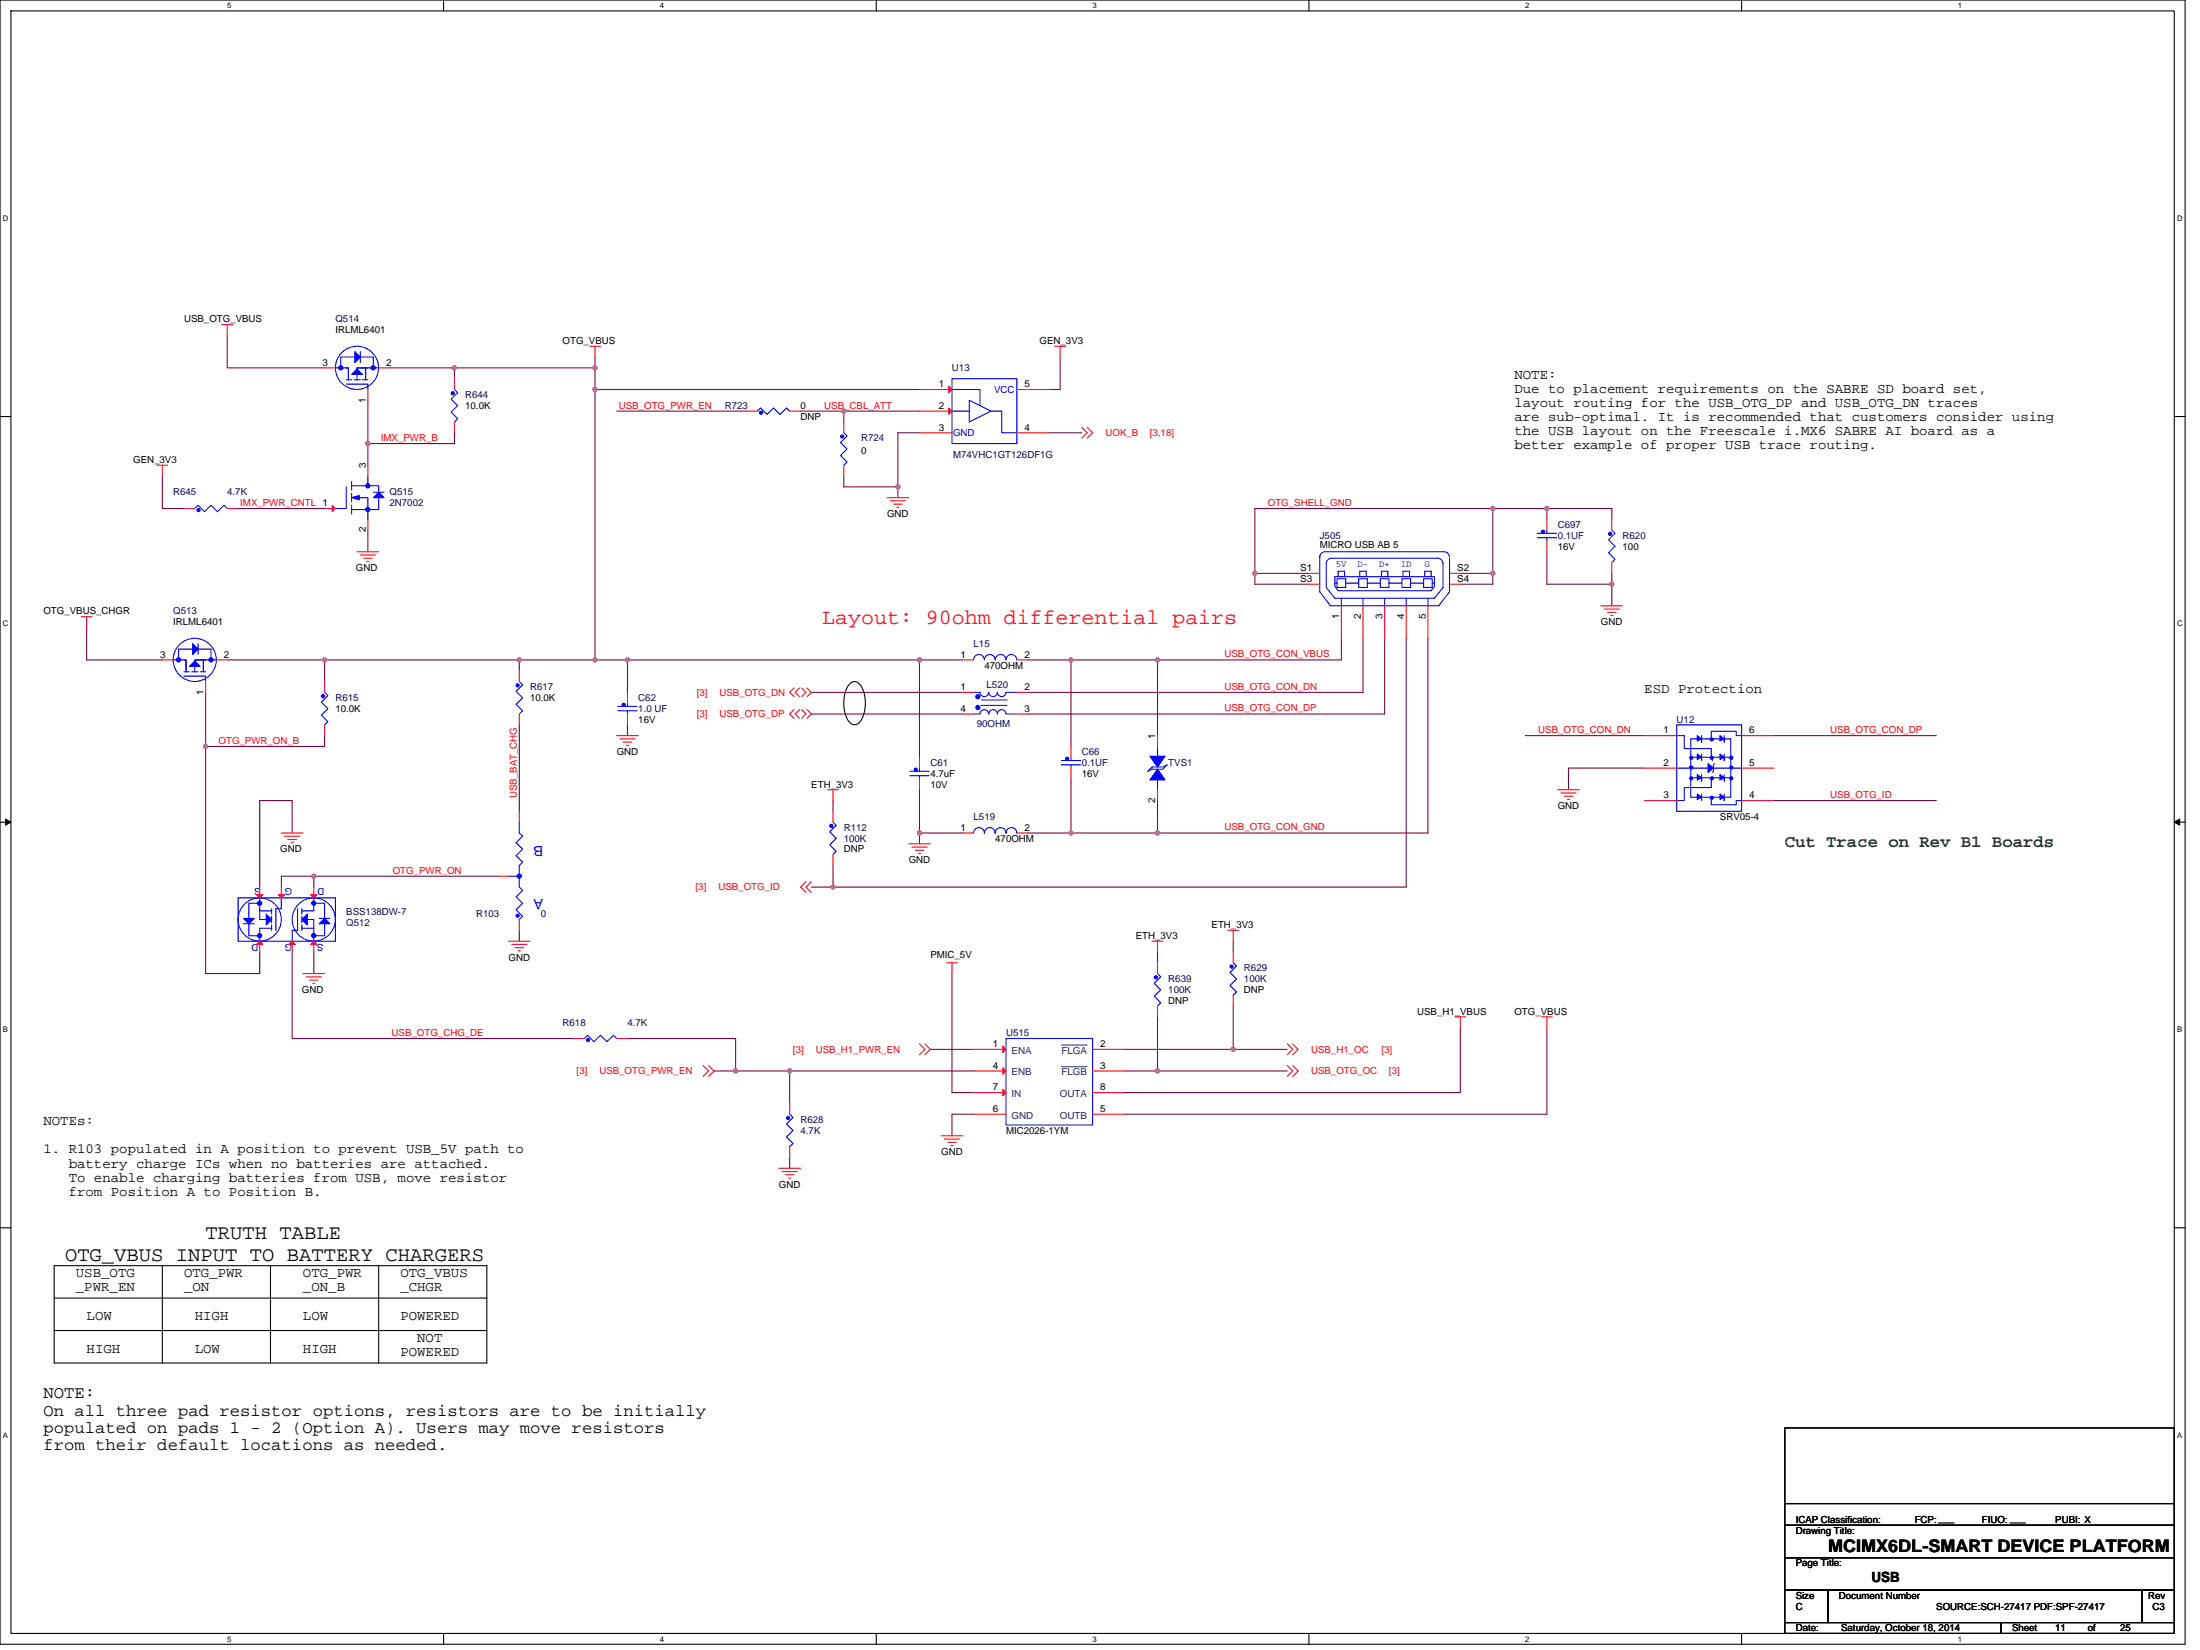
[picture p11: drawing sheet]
<svg xmlns="http://www.w3.org/2000/svg" width="610mm" height="457mm" viewBox="0 0 610 457" stroke-linecap="round" stroke-linejoin="round" font-family="sans-serif">
<path d="M0 0h605.5v455.6h-605.5zM3 3h599.5v449.6h-599.5z" fill="none" stroke="#000" stroke-width=".3"/>
<g fill="#fff">
<path d="M63 .3h1.2v2.4h-1.2z"/>
<path d="M63 452.9h1.2v2.4h-1.2z"/>
</g>
<path d="M122.9 0v3M122.9 452.6v3" fill="none" stroke="#000" stroke-width=".3"/>
<g fill="#fff">
<path d="M182.9 .3h1.1v2.4h-1.1z"/>
<path d="M182.9 452.9h1.1v2.4h-1.1z"/>
</g>
<path d="M242.8 0v3M242.8 452.6v3" fill="none" stroke="#000" stroke-width=".3"/>
<g fill="#fff">
<path d="M302.7 .3h1.2v2.4h-1.2z"/>
<path d="M302.7 452.9h1.2v2.4h-1.2z"/>
</g>
<path d="M362.7 0v3M362.7 452.6v3" fill="none" stroke="#000" stroke-width=".3"/>
<g fill="#fff">
<path d="M422.6 .3h1.2v2.4h-1.2z"/>
<path d="M422.6 452.9h1.2v2.4h-1.2z"/>
</g>
<path d="M482.6 0v3M482.6 452.6v3" fill="none" stroke="#000" stroke-width=".3"/>
<g fill="#fff">
<path d="M542.5 .3h1.2v2.4h-1.2z"/>
<path d="M542.5 452.9h1.2v2.4h-1.2z"/>
<path d="M.8 59.2h1.5v2.4h-1.5z"/>
<path d="M603.2 59.2h1.6v2.4h-1.6z"/>
<path d="M.8 171.6h1.5v2.4h-1.5z"/>
<path d="M603.2 171.6h1.6v2.4h-1.6z"/>
</g>
<path d="M0 115.4h3M602.5 115.4h3" fill="none" stroke="#000" stroke-width=".3"/>
<g fill="#fff">
<path d="M.8 284h1.4v2.4h-1.4z"/>
<path d="M603.2 284h1.4v2.4h-1.4z"/>
</g>
<path d="M0 227.8h3M602.5 227.8h3" fill="none" stroke="#000" stroke-width=".3"/>
<path d="M1.5 226.9l1.5 .9-1.5 .9zM602.5 227.8l1.5-.9v1.8z" fill="#000" stroke="#000" stroke-width=".28"/>
<g fill="#fff">
<path d="M.7 396.4h1.5v2.4h-1.5z"/>
<path d="M603.2 396.4h1.4v2.4h-1.4z"/>
</g>
<g fill="none" stroke="#000" stroke-width=".3">
<path d="M235.3 189.7a1.92 1.92 0 0 1 1.9-.8 1.92 1.92 0 0 1 1.5 1.4 10 10 0 0 1-.4 9.7 1.92 1.92 0 0 1-1.9 .8 1.92 1.92 0 0 1-1.5-1.4 10.1 10.1 0 0 1 .4-9.7zM0 340.2h3M15 350.7h119.9v27h-119.9zM15 359.7h119.9M45 350.7v27M75 350.7v27M104.9 350.7v27M602.5 340.2h3M15 368.7h119.9M494.6 395.7h107.9v26.9h-107.9zM494.6 416.6h107.9M494.6 422.6h107.9v9h-107.9z"/>
<path d="M494.6 431.6h107.9v9h-107.9zM494.6 449.6h59.9v3h-59.9zM494.6 440.6h12v9h-12zM506.6 440.6h86.9v9h-86.9zM554.5 449.6h48v3h-48zM593.5 440.6h9v9h-9z"/>
</g>
<g fill="none" stroke="#800040" stroke-width=".3">
<path d="M63 92.9v9h26.9M164.9 98.9v3M293.8 98.9v9h-3M101.9 110.9v12M107.9 101.9h18v3M125.9 101.9h39M125.9 119.9v3h-24M164.9 107.9h89.9M164.9 101.9v6M164.9 107.9v75M170.9 113.9h35.9M221.8 113.9h12"/>
<path d="M233.8 113.9v3M233.8 113.9h21M254.8 119.9h-6v15M290.8 119.9h8.9M45 131.9v9h6M101.9 122.9v6M233.8 131.9v3h15M248.8 134.9v3M66 140.9h23.9M101.9 146.9v6M347.7 158.9h15M347.7 158.9v3h15"/>
<path d="M404.6 158.9h9v3h-9M413.6 140.9h15v3M413.6 140.9v18M413.6 140.9h-65.9v18M428.6 140.9h18v3M428.6 152.9v9h18M446.6 158.9v3M24 173.9v9h21M371.7 176.9v6h-51M377.7 176.9v15h-92.9M383.7 176.9v20.9h-98.9M389.7 176.9v68.9h-158.9"/>
<path d="M395.7 176.9v53.9h-75M446.6 161.9v6M57 191.9v14.9M63 182.9h26.9v5.9M89.9 182.9h54M143.9 182.9h21M143.9 182.9v3M164.9 182.9h9M173.9 182.9h80.9M173.9 182.9v9M224.8 197.8h42M224.8 191.9h42"/>
<path d="M254.8 182.9v26.9M254.8 182.9h12M284.8 182.9h12v23.9M296.8 182.9h23.9v20.9M57 206.8v63h15v-6M89.9 203.8v3h-32.9M143.9 200.9v23.9M173.9 200.9v2.9M254.8 218.8v12h12M296.8 215.8v15M422.6 203.8h33M455.6 212.8h-21v6"/>
<path d="M491.6 203.8h44.9M81 230.8v-9h-9v24M230.8 221.8v3M230.8 239.8v6M254.8 230.8v3M284.8 230.8h12M296.8 230.8h23.9M320.7 221.8v9M491.6 221.8h44.9M87 242.8v3M87 242.8h-9v3M87 242.8h50.9"/>
<path d="M143.9 257.8v3M224.8 245.8h6M81 263.8v24h77.9M87 263.8v6M263.8 269.8v32.9h6M320.7 263.8v3M341.7 260.8v3M341.7 278.8v12M173.9 287.8h29.9v9h-6M203.8 296.8h15v9M218.8 296.8h51M257.8 290.8h12"/>
<path d="M311.7 296.8h9M311.7 290.8h30M320.7 296.8h36M320.7 281.8v15M341.7 290.8h15M404.6 284.8v17.9h-92.9M428.6 284.8v23.9h-116.9M269.8 308.7h-6v6M218.8 320.7v3"/>
</g>
<g fill="#f0f" stroke="#f0f" stroke-width=".3">
<circle cx="446.6" cy="161.9" r=".59"/>
<circle cx="413.6" cy="158.9" r=".59"/>
<circle cx="413.6" cy="140.9" r=".59"/>
<circle cx="347.7" cy="158.9" r=".59"/>
<circle cx="254.8" cy="230.8" r=".59"/>
<circle cx="254.8" cy="182.8" r=".59"/>
<circle cx="173.9" cy="182.8" r=".59"/>
<circle cx="428.6" cy="140.9" r=".59"/>
<circle cx="218.8" cy="296.7" r=".59"/>
<circle cx="230.8" cy="245.8" r=".59"/>
<circle cx="320.7" cy="182.8" r=".59"/>
<circle cx="296.7" cy="182.8" r=".59"/>
<circle cx="320.7" cy="230.8" r=".59"/>
<circle cx="296.7" cy="230.8" r=".59"/>
<circle cx="320.7" cy="296.7" r=".59"/>
<circle cx="341.7" cy="290.7" r=".59"/>
<circle cx="164.9" cy="182.8" r=".59"/>
<circle cx="143.9" cy="182.8" r=".59"/>
<circle cx="164.9" cy="101.9" r=".59"/>
<circle cx="125.9" cy="101.9" r=".59"/>
<circle cx="203.8" cy="296.7" r=".59"/>
<circle cx="89.9" cy="182.8" r=".59"/>
<circle cx="101.9" cy="122.9" r=".59"/>
<circle cx="164.9" cy="107.9" r=".59"/>
<circle cx="233.8" cy="113.9" r=".59"/>
<circle cx="248.8" cy="134.9" r=".59"/>
<circle cx="86.9" cy="242.8" r=".59"/>
<circle cx="57" cy="206.8" r=".59"/>
</g>
<g fill="none" stroke="#f00" stroke-width=".3">
<path d="M61.5 89.9h3M63 89.9v3M163.4 95.9h3M164.9 95.9v3M292.2 95.9h3.1M293.8 95.9v3M89.9 101.9h3M101.9 107.9v3M104.9 101.9h3M125.9 104.9v3M125.9 116.9v3M206.8 113.9h3"/>
<path d="M218.8 113.9h3M233.8 116.9v3M254.8 107.9h9M254.8 113.9h9M254.8 119.9h9M281.8 119.9h9M281.8 107.9h9M299.7 118.4l1.5 1.5-1.5 1.5M301.2 118.4l1.5 1.5-1.5 1.5M43.5 128.9h3M45 128.9v3M101.9 128.9v3"/>
<path d="M233.8 128.9v3M245.8 137.9h6M246.7 138.8h4.2M247.6 139.7h2.4M51 140.9h3M63 140.9h3M89.9 140.9h3M98.9 152.9h6M99.8 153.8h4.2M100.7 154.7h2.4M101.6 155.6h.6M101.9 143.9v3"/>
<path d="M248.5 140.6h.6M362.7 158.9h3M401.7 158.9h2.9M428.6 143.9v3M428.6 149.9v3M446.6 143.9v3M446.6 155.9v3M22.5 170.9h3M24 170.9v3M362.7 161.9h3M371.7 167.9v9M377.7 167.9v9"/>
<path d="M383.7 167.9v9M389.7 167.9v9M395.7 167.9v9M401.7 161.9h2.9M443.6 167.9h6M444.5 168.8h4.2M445.4 169.7h2.4M446.3 170.6h.6M45 182.9h3M57 188.8v3.1M60 182.9h3M89.9 188.8v3.1"/>
<path d="M143.9 185.9v2.9M143.9 197.8v3.1M173.9 191.9v2.9M173.9 197.8v3.1M220 196.6l-1.2 1.2 1.2 1.3M220 190.6l-1.2 1.3 1.2 1.1M221.5 196.6l-1.2 1.2 1.2 1.3M221.5 190.6l-1.2 1.3 1.2 1.1M222.1 196.6l1.2 1.2-1.2 1.3M222.1 190.6l1.2 1.3-1.2 1.1M223.6 196.6l1.2 1.2-1.2 1.3M223.6 190.6l1.2 1.3-1.2 1.1"/>
<path d="M266.8 191.9h3M266.8 197.8h3M266.8 182.9h3M281.8 191.9h3M281.8 197.8h3M281.8 182.9h3M89.9 200.9v2.9M170.9 203.8h6M171.8 204.7h4.2M172.7 205.6h2.4M173.6 206.5h.6M229.3 218.8h3"/>
<path d="M230.8 218.8v3M254.8 209.8v3M254.8 215.8v3M296.8 206.8v3M296.8 212.8v3M320.7 203.8v3M320.7 218.8v3M431.6 218.8h6M432.5 219.7h4.2M455.6 212.8h9M455.6 203.8h9M482.6 212.8h9"/>
<path d="M482.6 203.8h9M78 230.8h5.9M78.8 231.7h4.3M79.8 232.6h2.3M80.6 233.5h.7M143.9 224.8v3M230.8 224.8v3M230.8 236.8v3M251.8 233.8h6M252.7 234.7h4.2M253.6 235.6h2.4M254.5 236.5h.6"/>
<path d="M266.8 230.8h3M281.8 230.8h3M433.4 220.6h2.4M434.3 221.5h.6M455.6 221.8h9M482.6 221.8h9M72 245.8v3M78 245.8v3M87 245.8v3M137.9 242.8h3M143.9 254.8v3M223.3 244.3l-1.5 1.5 1.5 1.5"/>
<path d="M224.8 244.3l-1.5 1.5 1.5 1.5M340.2 257.8h3M341.7 257.8v3M72 260.8v3M81 260.8v3M83.9 269.8h6M84.9 270.7h4.1M85.7 271.6h2.4M86.7 272.5h.5M87 260.8v3M140.9 260.8h6M141.8 261.7h4.2"/>
<path d="M142.7 262.6h2.4M143.6 263.5h.6M262.3 266.8h3M263.8 266.8v3M319.2 260.8h3M320.7 260.8v3M320.7 266.8v3M320.7 278.8v3M341.7 263.8v3M341.7 275.8v3M158.9 287.8h3M170.9 287.8h3"/>
<path d="M194.8 295.3l1.5 1.5-1.5 1.5M196.3 295.3l1.5 1.5-1.5 1.5M254.8 289.3l1.5 1.5-1.5 1.4M256.3 289.3l1.5 1.5-1.5 1.4M269.8 290.8h9M269.8 296.8h9M302.7 290.8h9M302.7 296.8h9M356.7 295.3l1.5 1.5-1.5 1.5M356.7 289.3l1.5 1.5-1.5 1.4M358.2 295.3l1.5 1.5-1.5 1.5M358.2 289.3l1.5 1.5-1.5 1.4"/>
<path d="M403.2 281.8h2.9M404.6 281.8v3M427.1 281.8h3M428.6 281.8v3M218.8 305.8v2.9M218.8 317.7v3M260.8 314.7h6M261.7 315.6h4.2M262.6 316.5h2.4M263.5 317.4h.6M269.8 308.7h9M269.8 302.7h9"/>
<path d="M302.7 308.7h9M302.7 302.7h9M215.8 323.7h6M216.7 324.6h4.2M217.6 325.5h2.4M218.5 326.4h.6"/>
</g>
<g fill="none" stroke="#00f" stroke-width=".3">
<path d="M98.3 98.9h-3.9v3M99.8 97.4v3M99.8 98.9h3.6v3M92.9 101.9h3.6v3.3M95.9 105.2h1.5M95.9 106.4h6v1.5M95.9 101.9h.6v3M98 105.2h1.8M100.4 105.2h1.5M101.3 101.9v3.3M101.3 102.2v2.7M101.9 101.9h-3v1.2"/>
<path d="M104.9 101.9h-6v3.3M125.9 107.9l.9 .9-1.8 1.8 1.8 1.8-1.8 1.8 1.8 1.8-.9 .9M209.8 113.9l.9-.9 1.8 1.8 1.8-1.8 1.8 1.8 1.8-1.8 .9 .9M233.8 119.9l.9 .9-1.8 1.8 1.8 1.8-1.8 1.8 1.8 1.8-.9 .9M263.8 104.9h18v18h-18zM263.8 107.9h7.8v4.5M263.8 113.9h4.8M268.6 110.9l6 3-6 3zM274.6 113.9h3v6h4.2M95.9 134.9v6h-3M97.4 134.6h7.5v1.8M97.4 140v2.4"/>
<path d="M97.4 136.7v2.4M97.4 133.4v2.4M98.9 137.9h3v6M101.9 131.9v2.7M103.4 136.4h3M104.9 137.9v3.3h-7.5M54 140.9l.9-.9 1.8 1.8 1.8-1.8 1.8 1.8 1.8-1.8 .9 .9M365.7 154.1v9.9l3 3.9h30l3-3.9v-9.3M367.5 156.2v6.6l2.4 3h27.6l2.4-3v-6.6M370.8 158.3h1.8v1.5h-1.8zM376.8 158.3h1.8v1.5h-1.8zM382.8 158.3h1.8v1.5h-1.8z"/>
<path d="M388.8 158.3h1.8v1.5h-1.8zM394.8 158.3h1.8v1.5h-1.8zM398.3 154.7a1.49 1.49 0 0 1 1.5 1.5M398.4 154.7h-29.4a1.47 1.47 0 0 0-1.5 1.5M400.1 152.9a1.49 1.49 0 0 1 1.5 1.5M400.2 152.9h-33a1.47 1.47 0 0 0-1.5 1.5M425.9 149h5.4M425.9 147.8h5.4M428.6 149v.9M428.6 146.9v.9M446.6 146.9l.9 .9-1.8 1.8 1.8 1.8-1.8 1.8 1.8 1.8-.9 .9M53.4 179.9h-3.9v3"/>
<path d="M54.9 178.4v3M54.9 179.9h3.6v3M370.5 160.4h2.4v2.4h-2.4zM370.5 161.6h-.6v-1.8h27.6v2.7l-.9 1.2h-25.8l-.9-1.2v-.9M371.7 165.8v2.1M372.9 161.6h3.6M376.5 160.4h2.4v2.4h-2.4zM377.7 165.8v2.1M378.9 161.6h3.6M382.5 160.4h2.4v2.4h-2.4zM383.7 165.8v2.1M384.9 161.6h3.6"/>
<path d="M388.5 160.4h2.4v2.4h-2.4zM389.7 165.8v2.1M390.9 161.6h3.6M394.5 160.4h2.4v2.4h-2.4zM395.7 165.8v2.1M396.9 161.6h.6M48 182.9h3.6v3.3M51 182.9h.6v3M51 187.3h6v1.5M51 186.2h1.5M53.1 186.2h1.8M55.5 186.2h1.5"/>
<path d="M56.4 183.2v2.7M56.4 182.9v3.3M57 182.9h-3v1.2M60 182.9h-6v3.3M89.9 191.9l.9 .8-1.8 1.8 1.8 1.8-1.8 1.8 1.8 1.8-.9 1M143.9 188.8l.9 1-1.8 1.8 1.8 1.8-1.8 1.8 1.8 1.8-.9 .8M171.2 197h5.4M171.2 195.7h5.4M173.9 197v.8M173.9 194.8v.9M269.8 191.9h1.8M269.8 182.8a1.49 1.49 0 0 1 1.5-1.4 1.49 1.49 0 0 1 1.5 1.4"/>
<path d="M271 192.7h.1M271.6 191.8a1.21 1.21 0 0 0 1.2 1.2 1.21 1.21 0 0 0 1.2-1.2 1.19 1.19 0 0 0 1.2 1.2 1.19 1.19 0 0 0 1.2-1.2M271.9 194h7.2M271.9 195.5h7.2M272.8 182.8a1.49 1.49 0 0 1 1.5-1.4 1.49 1.49 0 0 1 1.5 1.4 1.51 1.51 0 0 1 1.4-1.4h.1a1.49 1.49 0 0 1 1.4 1.4 1.5 1.5 0 0 1 1.5-1.4 1.5 1.5 0 0 1 1.5 1.4M276.4 197.8a1.2 1.2 0 0 0-1.2-1.2 1.2 1.2 0 0 0-1.2 1.2 1.2 1.2 0 0 0-1.2-1.2 1.2 1.2 0 0 0-1.2 1.2h-1.8M276.4 191.8a1.19 1.19 0 0 0 1.2 1.2 1.19 1.19 0 0 0 1.1-1.2M276.4 197.8a1.2 1.2 0 0 1 1.2-1.2 1.2 1.2 0 0 1 1.2 1.2h3M278.8 191.9h3M252.1 214.9h5.4M252.1 213.7h5.4M254.8 214.9v.9"/>
<path d="M254.8 212.8v.9M294 211.9h5.4M294 210.7h5.4M296.8 211.9v.9M296.8 209.8v.9M318 213.7l1.2-1.2h3l1.2-.6-1.2 1.2h-3zM320.7 206.8v3M320.7 215.8v3M464.6 203.8h2.1v3.6h7.5v2.4M464.6 200.9h18v23.9h-18zM464.6 212.8h8.7M468.5 209.8h1.8"/>
<path d="M468.5 215.5h1.8M470.3 204.7h-1.8v16.2h1.8M471.5 208.9v1.8v-.6M471.5 214.6v1.8v-.6M471.5 203.8v1.8v-.6M471.5 204.7h5.1M471.5 209.8h5.1M471.5 215.5h5.1M474.2 215.5v2.7h-7.5v3.6h-2.1M474.5 210.4h.1M474.8 212.8h7.8M475.1 211.6l-.3 .3v1.8l-.3 .3"/>
<path d="M477.5 216.4h.1M477.8 214.6v1.8v-.6M477.8 203.8v1.8v-.6M477.8 208.9v1.8v-.6M477.8 209.8h1.8M477.8 215.5h1.8M477.8 204.7h1.8v16.2h-1.8M482.6 203.8h-1.5v-1.2h-6.9v2.1M143.9 227.8v3l.9 .9-1.8 1.8 1.8 1.8-1.8 1.8 1.8 1.8-.9 .9v6l.9 .9-1.8 1.8 1.8 1.8-1.8 1.8 1.8 1.8-.9 .9M230.8 227.8l.9 .9-1.8 1.8 1.8 1.8-1.8 1.8 1.8 1.8-.9 .9M269.8 230.8a1.49 1.49 0 0 1 1.5-1.5 1.49 1.49 0 0 1 1.5 1.5M272.8 230.8a1.49 1.49 0 0 1 1.5-1.5 1.49 1.49 0 0 1 1.5 1.5 1.47 1.47 0 0 1 1.4-1.5h.1a1.49 1.49 0 0 1 1.4 1.5h.1a1.49 1.49 0 0 1 1.5-1.5 1.49 1.49 0 0 1 1.4 1.5"/>
<path d="M471.5 220v1.8v-.6M471.5 220.9h5.1M474.2 220.9v2.1h6.9v-1.2h1.5M477.8 220v1.8v-.6M66 248.8h26.9v12h-26.9zM67.5 256h3M69 255.7v3.6h3M72 251.8v3h3.3M72 248.8v3.6h3.3M72 250.3h-3v4.5M75.3 257.2h-3.3v3.6M75.3 256.3v1.5"/>
<path d="M75.3 253.9v1.8M75.3 251.8v1.5M78 248.8v3h-1.5v6M82.4 251.8v6h-1.4v3M83.7 256.3v1.5M83.7 254.8h3.3v2.4M83.7 251.8v1.5M83.7 253.9v1.8M83.7 257.2h3.3M87 250.3h2.9v4.5M87 248.8v3.6h-3.3M87 257.2v3.6"/>
<path d="M88.5 254.5h2.9M89.9 255.4v3.9h-2.9M140.9 242.8h3M320.7 269.8l.9 .9-1.8 1.8 1.8 1.8-1.8 1.8 1.8 1.8-.9 .9M341.7 266.8l.9 .9-1.8 1.8 1.8 1.8-1.8 1.8 1.8 1.8-.9 .9M161.9 287.8l.9-.9 1.8 1.7 1.8-1.7 1.8 1.7 1.8-1.7 .9 .9M278.8 287.8h23.9v23.9h-23.9zM218.8 308.7l.9 .9-1.8 1.8 1.8 1.8-1.8 1.8 1.8 1.8-.9 .9"/>
<circle cx="98.9" cy="101.9" r="6"/>
<circle cx="54" cy="182.8" r="6"/>
<circle cx="71.9" cy="254.8" r="6"/>
<circle cx="86.9" cy="254.8" r="6"/>
</g>
<g fill="#00f" stroke="#00f" stroke-width=".3">
<path d="M318.6 209.5h4.2l-2.1 3z" fill-rule="evenodd"/>
<path d="M320.7 213.1l2.1 3h-4.2z" fill-rule="evenodd"/>
<path d="M89.9 254.5l1.5 1.5h-2.9z" fill-rule="evenodd"/>
<path d="M73.8 253.3l1.5 1.5-1.5 1.5z" fill-rule="evenodd"/>
<path d="M83.7 254.8l1.5-1.5v3z" fill-rule="evenodd"/>
<path d="M67.5 254.5h3l-1.5 1.5z" fill-rule="evenodd"/>
<path d="M53.4 178.4l1.5 1.5-1.5 1.5z" fill-rule="evenodd"/>
<path d="M54 183.2l1.5 1.5h-3z" fill-rule="evenodd"/>
<path d="M104.9 136.4l1.5 1.5h-3z" fill-rule="evenodd"/>
<path d="M97.4 137.9l2.1-.6v1.2z" fill-rule="evenodd"/>
<path d="M98.3 97.4l1.5 1.5-1.5 1.5z" fill-rule="evenodd"/>
<path d="M98.9 102.2l1.5 1.5h-3z" fill-rule="evenodd"/>
<path d="M470.3 208.9l1.2 .9-1.2 .6z" fill-rule="evenodd"/>
<path d="M470.3 214.6l1.2 .9-1.2 .6z" fill-rule="evenodd"/>
<path d="M470.3 220l1.2 .9-1.2 .6z" fill-rule="evenodd"/>
<path d="M476.6 208.9l1.2 .9-1.2 .6z" fill-rule="evenodd"/>
<path d="M476.6 214.6l1.2 .9-1.2 .6z" fill-rule="evenodd"/>
<path d="M476.6 220l1.2 .9-1.2 .6z" fill-rule="evenodd"/>
<path d="M476.6 203.8l1.2 .9-1.2 .6z" fill-rule="evenodd"/>
<path d="M470.3 203.8l1.2 .9-1.2 .6z" fill-rule="evenodd"/>
<path d="M473.3 211.6l1.5 1.2-1.5 1.2z" fill-rule="evenodd"/>
<circle cx="295.7" cy="210.3" r=".44"/>
<circle cx="427.6" cy="147.3" r=".44"/>
<circle cx="271" cy="196" r=".58"/>
<circle cx="271" cy="193" r=".59"/>
<circle cx="71.9" cy="259.3" r=".59"/>
<circle cx="71.9" cy="250.3" r=".59"/>
<circle cx="86.9" cy="259.3" r=".59"/>
<circle cx="86.9" cy="250.3" r=".59"/>
<circle cx="230.4" cy="228.9" r=".45"/>
<circle cx="89.5" cy="192.9" r=".44"/>
<circle cx="446.1" cy="147.9" r=".45"/>
<circle cx="320.3" cy="270.8" r=".44"/>
<circle cx="210.9" cy="114.4" r=".44"/>
<circle cx="341.2" cy="267.8" r=".45"/>
<circle cx="233.4" cy="121" r=".43"/>
<circle cx="58.5" cy="182.8" r=".59"/>
<circle cx="49.5" cy="182.8" r=".59"/>
<circle cx="218.4" cy="309.8" r=".43"/>
<circle cx="125.5" cy="109" r=".45"/>
<circle cx="162.9" cy="288.2" r=".44"/>
<circle cx="101.9" cy="134.6" r=".59"/>
<circle cx="101.9" cy="141.2" r=".59"/>
<circle cx="55" cy="141.3" r=".43"/>
<circle cx="253.7" cy="213.3" r=".43"/>
<circle cx="103.4" cy="101.9" r=".59"/>
<circle cx="94.4" cy="101.9" r=".59"/>
<circle cx="143.4" cy="253.7" r=".43"/>
<circle cx="143.9" cy="242.8" r=".59"/>
<circle cx="143.4" cy="189.9" r=".43"/>
<circle cx="474.3" cy="204.9" r=".44"/>
<circle cx="474.3" cy="210" r=".45"/>
<circle cx="479.7" cy="210" r=".45"/>
<circle cx="474.3" cy="215.7" r=".45"/>
<circle cx="474.3" cy="221.1" r=".45"/>
<circle cx="468.6" cy="212.7" r=".44"/>
<circle cx="479.7" cy="212.7" r=".44"/>
<circle cx="468.6" cy="210" r=".45"/>
<circle cx="479.7" cy="215.7" r=".45"/>
<circle cx="468.6" cy="215.7" r=".45"/>
<circle cx="172.8" cy="195.3" r=".45"/>
</g>
<g fill="#f00" stroke="#f00" stroke-width=".3">
<path d="M77.1 247.9h1.7l-.8 .9z"/>
<path d="M71.1 261.7l.9-.9 .9 .9z"/>
<path d="M71.1 247.9h1.8l-.9 .9z"/>
<path d="M80.1 261.7l.9-.9 .9 .9z"/>
<path d="M86.1 261.7l.9-.9 .8 .9z"/>
<path d="M86.1 247.9h1.7l-.8 .9z"/>
<path d="M277.9 289.9l.9 .9-.9 .9z"/>
<path d="M277.9 295.9l.9 .9-.9 .8z"/>
<path d="M277.9 301.9l.9 .8-.9 .9z"/>
<path d="M92.1 140l.8 .9-.8 .9z"/>
<path d="M262.9 107l.9 .9-.9 .9z"/>
<path d="M262.9 113l.9 .9-.9 .9z"/>
</g>
<path d="M294.1 289.6h7.1M294.1 295.6h7.1" fill="none" stroke="#004080" stroke-width=".28"/>
<text font-size="6" fill="#f00" x="227.8" y="172.9">Layout: 90ohm differential pairs</text>
<g font-size="5.7">
<text x="57" y="343.5">TRUTH TABLE</text>
<text x="18" y="349.4">OTG_VBUS INPUT TO BATTERY CHARGERS</text>
</g>
<text font-size="4.8" fill="#008000" x="494.6" y="234.8">Cut Trace on Rev B1 Boards</text>
<g font-size="4.8">
<text x="12" y="387.5">NOTE:</text>
<text x="12" y="392.3">On all three pad resistor options, resistors are to be initially</text>
<text x="12" y="397.1">populated on pads 1 - 2 (Option A). Users may move resistors</text>
<text x="12" y="401.8">from their default locations as needed.</text>
<text x="506.6" y="430.1">MCIMX6DL-SMART DEVICE PLATFORM</text>
</g>
<g font-size="3.9">
<text x="419.6" y="105">NOTE:</text>
<text x="419.6" y="108.9">Due to placement requirements on the SABRE SD board set,</text>
<text x="419.6" y="112.8">layout routing for the USB_OTG_DP and USB_OTG_DN traces</text>
<text x="419.6" y="116.7">are sub-optimal. It is recommended that customers consider using</text>
<text x="419.6" y="120.6">the USB layout on the Freescale i.MX6 SABRE AI board as a</text>
<text x="419.6" y="124.5">better example of proper USB trace routing.</text>
<text x="455.6" y="191.9">ESD Protection</text>
<text x="12" y="311.8">NOTEs:</text>
<text x="12" y="319.6">1. R103 populated in A position to prevent USB_5V path to</text>
<text x="19" y="323.5">battery charge ICs when no batteries are attached.</text>
<text x="19" y="327.4">To enable charging batteries from USB, move resistor</text>
<text x="19" y="331.3">from Position A to Position B.</text>
<text x="21" y="353.8">USB_OTG</text>
<text x="51" y="353.8">OTG_PWR</text>
<text x="83.9" y="353.8">OTG_PWR</text>
<text x="110.9" y="353.8">OTG_VBUS</text>
<text x="21" y="357.7">_PWR_EN</text>
<text x="51" y="357.7">_ON</text>
<text x="83.9" y="357.7">_ON_B</text>
<text x="110.9" y="357.7">_CHGR</text>
<text x="24" y="365.8">LOW</text>
<text x="54" y="365.8">HIGH</text>
<text x="83.9" y="365.8">LOW</text>
<text x="110.9" y="365.8">POWERED</text>
<text x="115.6" y="371.8">NOT</text>
<text x="24" y="374.8">HIGH</text>
<text x="54" y="374.8">LOW</text>
<text x="83.9" y="374.8">HIGH</text>
<text x="110.9" y="375.7">POWERED</text>
<text x="518.5" y="438.2">USB</text>
</g>
<g font-size="3.9" fill="#00f">
<text x="150.5" y="234.5" transform="rotate(180 150.5 234.5)">B</text>
<text x="150.5" y="249.2" transform="rotate(180 150.5 249.2)">A</text>
</g>
<g font-size="2.7">
<text x="51" y="89.3">USB_OTG_VBUS</text>
<text x="92.9" y="92.3">IRLML6401</text>
<text x="155.9" y="95.3">OTG_VBUS</text>
<text x="288.1" y="95.3">GEN_3V3</text>
<text x="89.3" y="101.3">3</text>
<text x="107" y="101.3">2</text>
<text x="260.2" y="107.3">1</text>
<text x="283.9" y="107.3">5</text>
<text x="101.3" y="111.5" transform="rotate(-90 101.3 111.5)">1</text>
<text x="128.9" y="113.3">10.0K</text>
<text x="221.8" y="113.3">0</text>
<text x="260.2" y="113.3">2</text>
<text x="221.8" y="116.3">DNP</text>
<text x="260.2" y="119.3">3</text>
<text x="283.9" y="119.3">4</text>
<text x="238.6" y="125.9">0</text>
<text x="36.9" y="128.3">GEN_3V3</text>
<text x="101.3" y="129.8" transform="rotate(-90 101.3 129.8)">3</text>
<text x="245.8" y="143.3">GND</text>
<text x="101.3" y="147.5" transform="rotate(-90 101.3 147.5)">2</text>
<text x="365.7" y="152">MICRO USB AB 5</text>
<text x="431.6" y="152.3">16V</text>
<text x="449.6" y="152.3">100</text>
<text x="98.6" y="158.3">GND</text>
<text x="360.3" y="158.3">S1</text>
<text x="360.3" y="161.3">S3</text>
<text x="403.8" y="158.3">S2</text>
<text x="403.8" y="161.3">S4</text>
<text x="12" y="170.3">OTG_VBUS_CHGR</text>
<text x="48" y="173.3">IRLML6401</text>
<text x="371.1" y="171.5" transform="rotate(-90 371.1 171.5)">1</text>
<text x="377.1" y="171.5" transform="rotate(-90 377.1 171.5)">2</text>
<text x="383.1" y="171.5" transform="rotate(-90 383.1 171.5)">3</text>
<text x="389" y="171.5" transform="rotate(-90 389 171.5)">4</text>
<text x="395.1" y="171.5" transform="rotate(-90 395.1 171.5)">5</text>
<text x="443.6" y="173.3">GND</text>
<text x="44.4" y="182.2">3</text>
<text x="62.1" y="182.2">2</text>
<text x="266.1" y="182.2">1</text>
<text x="272.8" y="185.3">470OHM</text>
<text x="283.9" y="182.2">2</text>
<text x="266.1" y="191.2">1</text>
<text x="283.9" y="191.2">2</text>
<text x="56.4" y="192.5" transform="rotate(-90 56.4 192.5)">1</text>
<text x="92.9" y="197.2">10.0K</text>
<text x="146.9" y="194.2">10.0K</text>
<text x="266.1" y="197.2">4</text>
<text x="283.9" y="197.2">3</text>
<text x="176.9" y="200.2">16V</text>
<text x="461" y="203.2">1</text>
<text x="484.7" y="203.2">6</text>
<text x="170.9" y="209.2">GND</text>
<text x="320.1" y="204.7" transform="rotate(-90 320.1 204.7)">1</text>
<text x="257.8" y="215.2">4.7uF</text>
<text x="299.7" y="215.2">16V</text>
<text x="461" y="212.2">2</text>
<text x="484.7" y="212.2">5</text>
<text x="224.8" y="218.2">ETH_3V3</text>
<text x="257.8" y="218.2">10V</text>
<text x="461" y="221.2">3</text>
<text x="484.7" y="221.2">4</text>
<text x="320.1" y="222.4" transform="rotate(-90 320.1 222.4)">2</text>
<text x="431.6" y="224.2">GND</text>
<text x="476.6" y="227.2">SRV05-4</text>
<text x="266.1" y="230.2">1</text>
<text x="275.8" y="233.2">470OHM</text>
<text x="283.9" y="230.2">2</text>
<text x="77.7" y="236.2">GND</text>
<text x="233.8" y="236.2">DNP</text>
<text x="251.8" y="239.2">GND</text>
<text x="335.7" y="257.2">ETH_3V3</text>
<text x="314.7" y="260.2">ETH_3V3</text>
<text x="140.9" y="266.2">GND</text>
<text x="257.8" y="265.6">PMIC_5V</text>
<text x="83.7" y="275.2">GND</text>
<text x="344.7" y="275.2">DNP</text>
<text x="323.7" y="278.2">DNP</text>
<text x="392.7" y="281.2">USB_H1_VBUS</text>
<text x="419.6" y="281.2">OTG_VBUS</text>
<text x="275.1" y="290.2">1</text>
<text x="304.8" y="290.2">2</text>
<text x="275.1" y="296.1">4</text>
<text x="304.8" y="296.1">3</text>
<text x="275.1" y="302.1">7</text>
<text x="304.8" y="302.1">8</text>
<text x="275.1" y="308.1">6</text>
<text x="304.8" y="308.1">5</text>
<text x="278.8" y="314.1">MIC2026-1YM</text>
<text x="260.8" y="320.1">GND</text>
<text x="215.8" y="329.1">GND</text>
<text x="497.6" y="425">Drawing Title:</text>
<text x="497.6" y="422">ICAP Classification:</text>
<text x="530.5" y="422">FCP: ___</text>
<text x="549.1" y="422">FIUO: ___</text>
<text x="569.5" y="422">PUBI: X</text>
<text x="497.6" y="434">Page Title:</text>
<text x="497.6" y="443">Size</text>
<text x="509.5" y="443">Document Number</text>
<text x="595.3" y="443">Rev</text>
<text x="497.6" y="446">C</text>
<text x="536.5" y="446">SOURCE:SCH-27417 PDF:SPF-27417</text>
<text x="596.5" y="446">C3</text>
<text x="497.6" y="452">Date:</text>
<text x="510.2" y="452">Saturday, October 18, 2014</text>
<text x="557.5" y="452">Sheet</text>
<text x="569.5" y="452">11</text>
<text x="578.5" y="452">of</text>
<text x="587.5" y="452">25</text>
</g>
<g font-size="2.7" fill="#000080">
<text x="92.9" y="89.3">Q514</text>
<text x="263.8" y="102.8">U13</text>
<text x="128.9" y="110.3">R644</text>
<text x="200.9" y="113.3">R723</text>
<text x="238.6" y="122.3">R724</text>
<text x="264.1" y="126.8">M74VHC1GT126DF1G</text>
<text x="48" y="137.3">R645</text>
<text x="63" y="137.3">4.7K</text>
<text x="107.9" y="137.3">Q515</text>
<text x="107.9" y="140.3">2N7002</text>
<text x="365.7" y="149.3">J505</text>
<text x="431.6" y="146.3">C697</text>
<text x="431.6" y="149.3">0.1UF</text>
<text x="449.6" y="149.3">R620</text>
<text x="48" y="170.3">Q513</text>
<text x="269.8" y="179.3">L15</text>
<text x="146.9" y="191.2">R617</text>
<text x="273.4" y="190.6">L520</text>
<text x="92.9" y="194.2">R615</text>
<text x="176.9" y="194.2">C62</text>
<text x="176.9" y="197.2">1.0 UF</text>
<text x="270.7" y="201.4">90OHM</text>
<text x="464.6" y="200.2">U12</text>
<text x="299.7" y="209.2">C66</text>
<text x="257.8" y="212.2">C61</text>
<text x="299.7" y="212.2">0.1UF</text>
<text x="323.7" y="212.2">TVS1</text>
<text x="269.8" y="227.2">L519</text>
<text x="233.8" y="230.2">R112</text>
<text x="233.8" y="233.2">100K</text>
<text x="95.9" y="256.6">Q512</text>
<text x="95.9" y="253.6">BSS138DW-7</text>
<text x="131.9" y="254.2">R103</text>
<text x="149.9" y="254.2">0</text>
<text x="344.7" y="269.2">R629</text>
<text x="323.7" y="272.2">R639</text>
<text x="323.7" y="275.2">100K</text>
<text x="344.7" y="272.2">100K</text>
<text x="155.9" y="284.2">R618</text>
<text x="173.9" y="284.2">4.7K</text>
<text x="278.8" y="287.1">U515</text>
<text x="221.8" y="311.1">R628</text>
<text x="221.8" y="314.1">4.7K</text>
</g>
<g font-size="2.7" fill="#f00">
<text x="171.5" y="113.2">USB_OTG_PWR_EN</text>
<text x="228.4" y="113.2">USB_CBL_ATT</text>
<text x="105.5" y="122.2">IMX_PWR_B</text>
<text x="306.3" y="120.8">UOK_B</text>
<text x="318.6" y="120.8">[3,18]</text>
<text x="66.6" y="140.2">IMX_PWR_CNTL 1</text>
<text x="351.3" y="140.2">OTG_SHELL_GND</text>
<text x="339.3" y="182.2">USB_OTG_CON_VBUS</text>
<text x="339.3" y="191.2">USB_OTG_CON_DN</text>
<text x="193" y="192.7">[3]</text>
<text x="199.3" y="192.7">USB_OTG_DN</text>
<text x="339.3" y="197.1">USB_OTG_CON_DP</text>
<text x="193" y="198.7">[3]</text>
<text x="199.3" y="198.7">USB_OTG_DP</text>
<text x="426.2" y="203.1">USB_OTG_CON_DN</text>
<text x="507.2" y="203.1">USB_OTG_CON_DP</text>
<text x="60.6" y="206.1">OTG_PWR_ON_B</text>
<text x="143.2" y="221.2" transform="rotate(-90 143.2 221.2)">USB_BAT_CHG</text>
<text x="507.2" y="221.1">USB_OTG_ID</text>
<text x="339.3" y="230.1">USB_OTG_CON_GND</text>
<text x="108.8" y="242.1">OTG_PWR_ON</text>
<text x="192.7" y="246.7">[3]</text>
<text x="199.1" y="246.7">USB_OTG_ID</text>
<text x="108.5" y="287.1">USB_OTG_CHG_DE</text>
<text x="219.7" y="291.7">[3]</text>
<text x="226" y="291.7">USB_H1_PWR_EN</text>
<text x="363.3" y="291.7">USB_H1_OC</text>
<text x="382.8" y="291.7">[3]</text>
<text x="159.8" y="297.6">[3]</text>
<text x="166.1" y="297.6">USB_OTG_PWR_EN</text>
<text x="363.3" y="297.6">USB_OTG_OC</text>
<text x="384.9" y="297.6">[3]</text>
</g>
<g font-size="2.7" fill="#00f">
<text x="275.5" y="108.8">VCC</text>
<text x="264.1" y="120.8">GND</text>
<text x="370.2" y="157.1">5V</text>
<text x="376.2" y="157.1">D-</text>
<text x="382.2" y="157.1">D+</text>
<text x="388.2" y="157.1">ID</text>
<text x="394.8" y="157.1">G</text>
<text x="72.3" y="246.1" transform="rotate(180 72.3 246.1)">S</text>
<text x="81" y="246.1" transform="rotate(180 81 246.1)">G</text>
<text x="89.9" y="246.1" transform="rotate(180 89.9 246.1)">D</text>
<text x="71.7" y="261.6" transform="rotate(180 71.7 261.6)">D</text>
<text x="81" y="261.6" transform="rotate(180 81 261.6)">G</text>
<text x="89.6" y="261.6" transform="rotate(180 89.6 261.6)">S</text>
</g>
<g font-size="2.7" fill="#004080">
<text x="280.3" y="292">ENA</text>
<text x="294.1" y="292">FLGA</text>
<text x="280.3" y="298">ENB</text>
<text x="294.1" y="298">FLGB</text>
<text x="280.3" y="304">IN</text>
<text x="293.7" y="304">OUTA</text>
<text x="280.3" y="309.9">GND</text>
<text x="293.7" y="309.9">OUTB</text>
</g>
<g font-size="2.1">
<text x="63" y="2.3">5</text>
<text x="182.9" y="2.3">4</text>
<text x="302.7" y="2.3">3</text>
<text x="422.6" y="2.3">2</text>
<text x="542.5" y="2.3">1</text>
<text x=".8" y="61.2">D</text>
<text x="603.2" y="61.2">D</text>
<text x=".8" y="173.5">C</text>
<text x="603.2" y="173.5">C</text>
<text x=".8" y="285.9">B</text>
<text x="603.2" y="285.9">B</text>
<text x=".8" y="398.3">A</text>
<text x="603.2" y="398.3">A</text>
<text x="63" y="454.9">5</text>
<text x="182.9" y="454.9">4</text>
<text x="302.7" y="454.9">3</text>
<text x="422.6" y="454.9">2</text>
<text x="542.5" y="454.9">1</text>
</g>
</svg>
